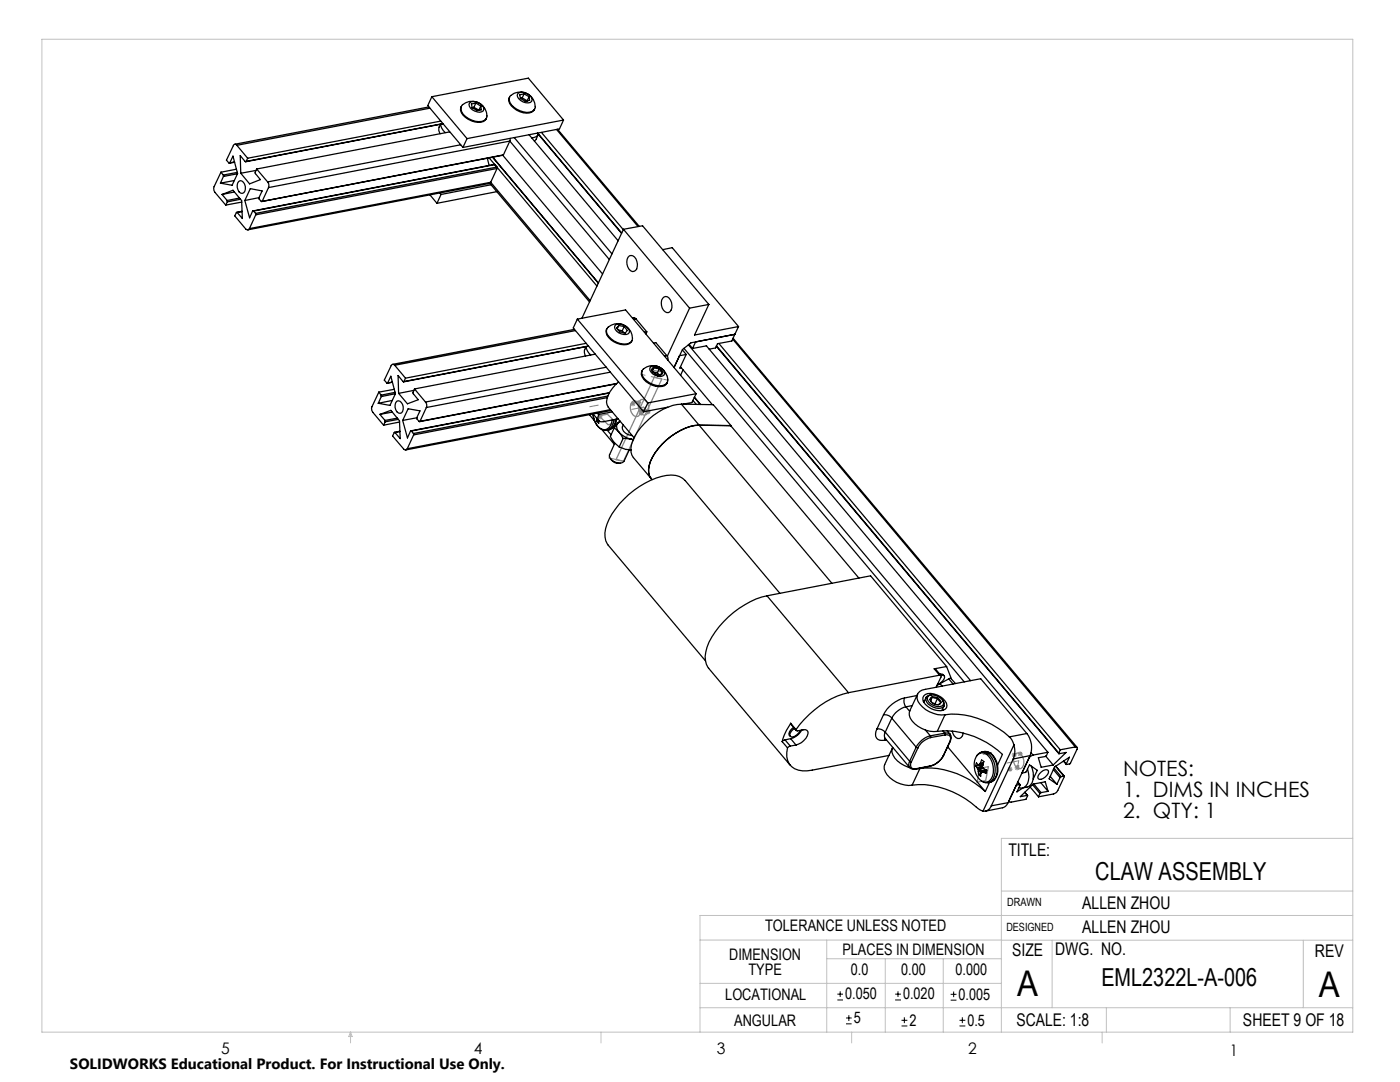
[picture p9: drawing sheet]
<svg xmlns="http://www.w3.org/2000/svg" width="279mm" height="216mm" viewBox="0 0 279 216" stroke-linecap="round" stroke-linejoin="round" font-family="sans-serif">
<g fill="none" stroke="#000" stroke-width=".2">
<path d="M167.1 199.5h1.1M167.1 198.4h1.1M167.7 197.8v1.1M178.6 199.5h1.2M178.6 198.4h1.2M179.2 197.8v1.1M189.7 199.6h1.2M189.7 198.4h1.2M190.3 197.8v1.2M168.8 204.3h1.2M168.8 203.1h1.2M169.4 202.6v1.1"/>
<path d="M179.9 204.7h1.2M179.9 203.6h1.2M180.5 203v1.2M191.5 204.7h1.2M191.5 203.6h1.2M192.1 203v1.2"/>
</g>
<g fill="none" stroke="#808080" stroke-width=".2">
<path d="M127.1 80l.7 .7M127.5 79.8v1.1M127.8 80l-.7 .7M119.2 83.2h1M119.4 82.8l.7 .7M119.7 82.7v1M120.1 82.8l-.7 .7M125.8 80.6h1M126 80.2l.7 .7M126.3 80.1v1M126.7 80.2l-.7 .7M127 80.3h1"/>
<path d="M127.5 82.4h.9M127.6 82.1l.7 .7M127.7 82h1M127.8 81.7l.8 .7M128 81.9v1M128.2 81.5v1M128.3 82.1l-.7 .7M128.6 81.7l-.8 .7M128.9 82.2h1M129 81.8l.7 .7M129.4 81.7v1M129.7 81.8l-.7 .7"/>
<path d="M195 153.6h1M195.2 153.3l.7 .7M195.5 153.1v1M195.9 153.3l-.7 .7M201.1 153.5h1M201.2 153.1l.7 .7M201.6 153v1M201.9 150.6h1M201.9 153.1l-.7 .7M202.1 150.3l.7 .7M202.4 150.1v1M202.5 153.2h1"/>
<path d="M202.6 152.9l.7 .7M202.8 150.3l-.7 .7M203 152.7v1M203.1 150.4h1M203.2 150.1l.7 .7M203.3 152.9l-.7 .7M203.6 149.9v1M203.9 150.1l-.7 .7"/>
</g>
<path d="M127.8 79.8h.1a1.29 1.29 0 0 1 1.5 1.3l.1 .5a.89 .89 0 0 1-.4 1 .89 .89 0 0 1-1.1-.1 2.03 2.03 0 0 1-.2-2.7zM130.5 73.3l1.1 .3 .6 .7-.4 .5-1.1-.2-.6-.8zM130.6 75.3l1.5 .3-7.7 16.4-1.5-.3zM119.5 83l1.7-.3 1.8 1.7-1.6 .3zM126.2 80.2a.98 .98 0 0 1 1.5 .8 1.46 1.46 0 0 1-.7 2.1 1.85 1.85 0 0 1-.8-2.9zM128.9 82l.4-.1 .1 .3zM195.6 153.3l1.7-.3-.6 2.8-1.7 .3zM202.6 150.5a1.04 1.04 0 0 1 1.1-.1 1.04 1.04 0 0 1 .5 1 1.34 1.34 0 0 1-.8 2 2 2 0 0 1-.8-2.9zM202.9 152.9l.4-.1-.3 .4z" fill="none" stroke="#808080" stroke-width=".25"/>
<path d="M132.7 74.4l.4 .6 .2 .7" fill="none" stroke="#808080" stroke-width=".2" stroke-dasharray="15.2 1.3 1.3 1.3" stroke-linecap="butt"/>
<path d="M131.5 74.7h.2a.52 .52 0 0 0 .4-.5 .52 .52 0 0 0-.4-.5l-.6-.3a.55 .55 0 0 0-.8 .3 .55 .55 0 0 0 .4 .7l.8 .3" fill="none" stroke="#808080" stroke-width=".2" stroke-dasharray="15.2 1.3 1.3 1.3" stroke-dashoffset="14.6" stroke-linecap="butt"/>
<g fill="none" stroke="#c0c0c0" stroke-width=".2">
<path d="M8.4 7.8h261.6v198.2h-261.6zM199.8 177.8h70.2M270 167.3h-70.2v38.7M139.7 187.6h60.2M139.7 196.2h60.1M165 187.6v18.4M165 191.3h34.8M176.7 191.3v14.7M188.2 191.3v14.7M199.8 187.6h70.2M210 187.6v13.5M260.1 187.6v13.5"/>
<path d="M270 182.7h-130.3v23.3M70 206v2.1M70 206l.3 .8h-.7zM119.9 206v2.1M139.7 201.1h130.3M170 206v2.1M220 206v2.1M220.8 201.1v4.9M245.5 201.1v4.9"/>
</g>
<g fill="none" stroke="#808080" stroke-width=".2" stroke-dasharray="15.2 1.3 1.3 1.3">
<path d="M131.2 74l-.6 1.3M132.1 74.2l-1.9-.4M132.1 74.2l.6 .2M133.3 75.7l-.1 .1M117.7 81.2l1.7-.4M124.4 92l-2.9-.6M128.2 82l.8-.9M128.4 81.2l1 .9M128.4 81.2l-2.3 .5M129.1 82h.3M196.2 150.5l1.7-.3M202.9 153h.3"/>
<path d="M203.3 151.8l-.3 1.4M203.3 151.8l-2.3 .5"/>
</g>
<path d="M133.2 75.8l-5.2-1.1" fill="none" stroke="#808080" stroke-width=".2" stroke-dasharray="15.2 1.3 1.3 1.3" stroke-dashoffset="14.5"/>
<g fill="none" stroke="#000" stroke-width=".25">
<path d="M86.2 19.3l-.8 1.8 7 8.3M86.2 19.3l7 8.4M86.2 19.3l19.2-3.7 7.1 8.4M101.7 19.4a1.31 1.31 0 0 0 .3 1.7 4 4 0 0 0 4.2 1.3l.5-.7M101.8 19.2a2.95 2.95 0 0 1 3.3-.6 2.95 2.95 0 0 1 1.7 3 2.11 2.11 0 0 1-3 .5 2.74 2.74 0 0 1-2.2-2.6zM103.4 18.7a2 2 0 0 1 2.8 1.3 .92 .92 0 0 1-1.3 .5 2.08 2.08 0 0 1-1.7-1.5zM104.2 19.5l1 .6M104.2 19.5l-.3 .1M104.6 18.7l-.9 .2 .2 .7 .9 .6 .9-.2-.1-.7M104.6 18.7l1 .6M104.6 18.7l-.4 .8M105.6 19.3l-.4 .8"/>
<path d="M44.1 34.4l-1.4 2.9v.7l2.3 2.9M44.1 34.4l.5 .5M44.3 38.8l1 1.2M44.3 38.8l2.2-.8 1.7 2 .2 3.6-1.1-1.2M44.6 34.9v.3M44.6 35.2l-.6 1.3M45.9 32.5l.6-1.3 .9 3.4-1.1 2.4-2.3-.5M46.8 36l-2.8 .5M46.8 38.3l-2.5 .5M46.8 32.4l-1 .2M46.8 32.3l-.9 .2M47.2 33.8l-3.1 .6"/>
<path d="M47.3 29a.38 .38 0 0 0-.4-.2 .38 .38 0 0 0-.3 .3l-1.4 2.9 .5 .6 .2-.1M47.3 29l2.1 2.6M47.4 34.4l-2.8 .5M47.4 34.7l-2.8 .5M47.7 36.2l.2-.1a1.41 1.41 0 0 1 1.1 1.1 1.41 1.41 0 0 1-.7 1.4 1.52 1.52 0 0 1-.6-2.4zM47.8 39.5l-2.5 .5M48 39.8l-2.6 .5M49.1 32.2h-.2l-1-1.2 .1 3.6M49.4 31.6l-.3 .6M51.1 34l-3.1 .6M51.2 33.7l-.3 .8 1.1 1.3-2.2 .9-1.8-2.1M51.2 33.7l2.2 2.6"/>
<path d="M51.7 39.4v.3l.4 .5h.2M51.7 39.4l.6-1.3-2.3-.5-1.1 2.4M51.7 39.4l-2.8 .6M53.4 36.3a1.12 1.12 0 0 1 .2 1.1M53.6 37.4l-1.3 2.8M85.6 21.3l-38.8 7.5M85.8 38.9l1.4 1.7M85.8 21.6l-38.5 7.4M87.8 38.5l.2 .3M87.9 24.8a1.61 1.61 0 0 0-.1 1.9M87.9 24.2l-38.5 7.4M88 24.8a2.15 2.15 0 0 0 .9 1.7"/>
<path d="M88 38.8l-.8 1.8M88.4 24.7l-39.3 7.5M88.4 24.7l-39.4 7.6M89.7 26.3l-38.5 7.4M91.9 28.9l-38.5 7.4M92.1 21.2a1.31 1.31 0 0 0 .3 1.8 4.1 4.1 0 0 0 4.1 1.2l.6-.6M92.2 21a2.95 2.95 0 0 1 3.3-.5 2.95 2.95 0 0 1 1.7 2.9 2.14 2.14 0 0 1-3 .6 2.74 2.74 0 0 1-2.2-2.6zM93.2 27.7l-.8 1.7M93.7 20.5a1.96 1.96 0 0 1 2.9 1.3 .92 .92 0 0 1-1.3 .5 1.94 1.94 0 0 1-1.7-1.5zM94.6 21.4l-.4 .1M94.6 21.4l1 .6M95 20.6l1 .6"/>
<path d="M95 20.6l-.9 .1 .1 .8M95 20.6l-.4 .8M95.6 22h.1M96 21.2l.1 .7-.9 .1-1-.5M96 21.2l-.4 .8M97.3 31.6l.3 1.4M97.6 31.5l21.5 25.6M97.8 36.6l19.9 23.7M97.9 36.4l-.3 .2-48.1 9.3M97.9 36.4l-48.1 9.2M97.9 36.4l19.9 23.6M98 36.9l-10 1.9"/>
<path d="M98.3 31.4l21.1 25.1M98.4 31.4l21 25M98.8 32.8l-48.3 9.3M98.8 32.8l-48.2 9.3M98.8 32.8l.4 .5M99.2 33.3v.3M99.2 33.3l-48.2 9.3M99.2 38.2l-12 2.4M99.2 33.6l-1.3 2.8M99.2 33.6l-48.2 9.3M100.3 31l20 23.7M100.5 30.9l-48.3 9.3"/>
<path d="M100.5 30.9l-48.2 9.3M101.7 28.2l-48.1 9.2M101.7 28.2l-1.2 2.7M101.7 28.2l19.9 23.6M101.8 27.6l-.1 .6M102.6 27.4l19.5 23.3M105.2 20.1h.1M105.6 26.9l17.8 21.1M106.1 27.5a1.47 1.47 0 0 0 1.3-.7l-.4 .9-.4 .5M107.2 26.6l16.8 20M107.3 26.6l16.8 19.9M108.1 26.4l16.3 19.4"/>
<path d="M111.1 25.8l16.2 19.4M111.3 25.8l16.3 19.4M112.5 24l-19.3 3.7M112.5 24l-.8 1.7-19.3 3.7M45.3 40l.1 .3M45.4 40.3l-.4 .6M47.3 42.4h-.1l-.4 .7 2.2 2.6a.4 .4 0 0 0 .4 .2 .4 .4 0 0 0 .4-.3M48.3 40.3l-3.3 .6M48.3 42.2l-1.1 .2M48.3 42.2l-1 .2M48.9 40l.9 3.5 .6-1.4h.2M50.6 42.1l.4 .5"/>
<path d="M51 42.6v.3M51 42.9l-1.2 2.7M124.4 45.8l13.2 15.7M124.4 45.8l-8.3 17.7M124.4 45.8l3.8-.8 13.3 15.7M125.3 51.3a.89 .89 0 0 1 1-.3 .89 .89 0 0 1 .6 .7 1.79 1.79 0 0 1-.4 2.5 1.59 1.59 0 0 1-1.4-2zM132.3 49.8l1.9-.4 13.2 15.8M132.5 59.3a1.36 1.36 0 0 1 1.6 1.6 1.16 1.16 0 0 1-1 1.5 1.98 1.98 0 0 1-.6-3.1zM75.6 78.2l-1.4 3v.7l2.4 2.9M75.6 78.2l.5 .6M76.1 78.8v.3M76.1 79.1l-.6 1.4"/>
<path d="M77.4 76.4l.6-1.3 .9 3.5M78.3 79.9l-2.8 .6M78.3 76.3l-1 .2M78.3 76.2l-.9 .2M78.7 77.7l-3.1 .5M78.8 72.9a.4 .4 0 0 0-.7 .1l-1.4 2.8 .5 .7 .2-.1M78.8 72.9l2.1 2.6M78.9 78.3l-2.8 .5M78.9 78.6l-1.1 2.3-2.3-.4M78.9 78.6l-2.8 .5M80.6 76.1h-.2l-1-1.2 .2 3.6M80.9 75.5l-.3 .6"/>
<path d="M82.6 77.9l-3 .6M82.7 77.6l-.3 .9 1.1 1.3-2.2 .8-1.7-2.1M82.7 77.6l2.2 2.6M114.7 65.7l-36.3 7M114.8 66l-36 6.9M115.2 63.7l-.8 1.7 14 16.8M115.2 63.7l14.1 16.7M115.2 63.7l9.6-1.9 14.1 16.8M116.9 69.2a1.61 1.61 0 0 0 0 1.8M117 68.5l-36.1 7M117 69.2a2.15 2.15 0 0 0 .9 1.6M117.4 69l-36.8 7.1"/>
<path d="M117.5 69.1l-37 7.1M118.8 70.7l-36.1 6.9M121 73.3l-36.1 6.9M121.1 65.6a1.67 1.67 0 0 0 .8 2.2 3.7 3.7 0 0 0 3.7 .8l.6-.7M121.2 79.3l-38.6 7.5M121.3 79l-38.8 7.5M121.4 65.3a2.93 2.93 0 0 1 3.2-.4 2.93 2.93 0 0 1 1.6 2.9 2.07 2.07 0 0 1-3 .6 2.94 2.94 0 0 1-2.2-2.6zM121.6 78.4l-39.5 7.6M121.6 78.4l-39.6 7.6M121.8 74.3l-36.7 7M122.9 64.8a2.12 2.12 0 0 1 2.7 1.2v.4a1.86 1.86 0 0 1-2.8-.6l-.1-.4zM123 76.6l-39.3 7.5"/>
<path d="M123.1 76.5l-39.3 7.6M123.4 65.8l.8 .2M123.4 76.2a6.2 6.2 0 0 0-2.4 4l.4 1 5.1 6.1M123.5 64.9l-.5 .6 .7 .7 1.1 .3 .4-.6-.6-.7M123.5 64.9l1.1 .3M123.5 64.9l-.3 .7M124.2 66l.3 .4M124.6 65.2l-.4 .8M126.3 63.5l.3-.1 .3 .2M126.9 63.6l2.2 2.6M126.9 63.6l-.5 .1M128.2 73.9a1.4 1.4 0 0 0 .3 1.8 4.1 4.1 0 0 0 4.1 1.3l.6-.7"/>
<path d="M128.3 73.7a2.97 2.97 0 0 1 3.3-.5 2.97 2.97 0 0 1 1.6 2.9 2.14 2.14 0 0 1-2.9 .6 2.74 2.74 0 0 1-2.2-2.6zM129.1 66.2l-.5 .1M129.1 66.2l-.2 .4M129.8 73.3a1.98 1.98 0 0 1 2.8 1.2 .98 .98 0 0 1-1.3 .6 1.53 1.53 0 0 1-1.5-1.8zM130.1 73.8a1.66 1.66 0 0 0 1.7 1M130.1 73.8l.2 .5M130.3 74.2l.9 .2M130.4 68.4h.5l2.2 2.5M130.5 73.3a.43 .43 0 0 0-.4 .5M130.5 73.3h.6l.5 .3M130.5 73.3l-.4 .5M130.5 73.3l.5 .2 .6 .1"/>
<path d="M130.5 73.3l-.3 .7M131.2 74.4l.4 .4M131.6 73.6l.5 .4 .1 .3M131.6 73.6l.3 .5 .3 .2M131.6 73.6l-.4 .8M131.6 74.8h.2M132.2 74.3a.43 .43 0 0 1-.4 .5M132.2 74.3l-.4 .5M133.1 70.9l.1 .3 .1 .7M133.1 70.9l-.5 .1M135.8 73.2l6.4 7.6M136.2 69.8l.7 .9"/>
<path d="M136.3 73.8l-.5 1.1M136.5 69.5l55.9 66.6M136.9 70.7l-1.2 2.7h.3M137.4 68.8l56.3 67M137.5 68.7l.7 .8M137.6 61.5l-4.4 9.6M138.3 79.9l.7 .8M138.6 79.2l1.2 1.5M138.6 79.3l1.1 1.4M138.8 68.2l-.6 1.3M138.9 78.6l-9.6 1.8M138.9 78.6l-.8 1.7-1.8 .3"/>
<path d="M141 69l68.1 81.1M141 69l-2.8 .5M141.5 60.7l-3.9 .8M141.5 60.7l-2.9 6.2 8.8-1.7M142.9 69.1l68.4 81.3M143 69l68.3 81.3M143.5 68.5l68.1 81.1M146.2 67.7l68.4 81.3M146.3 67.5l68.6 81.6M146.6 66.7l-8.7 1.7-1.7 1.3-1.7 3.6 1.1-2.3 1.3-.3M146.6 66.7l-.6 1.4-2.8 .5-.4 .8-1.3 .3M147.4 65.2l-.8 1.5"/>
<path d="M75.8 82.7l2.2-.8 1.7 2.1 .2 3.5-1.1-1.2M75.8 82.7l1 1.2M76.8 83.9l.1 .3M76.9 84.2l-.3 .6M78.3 82.2l-2.5 .5M78.8 86.3h-.1l-.3 .7 2.1 2.6a.41 .41 0 0 0 .4 .2 .41 .41 0 0 0 .4-.3M79.2 80.1a1.16 1.16 0 0 1 1.3 1.5l-.3 .8a1.14 1.14 0 0 1-1.4-1.6zM79.3 83.4l-2.5 .5M79.5 83.7l-2.6 .5M79.8 84.2l-3.2 .6M79.8 86l-1.1 .3M79.8 86.1l-1 .2"/>
<path d="M80.4 83.9l1.1-2.3 2.3 .4-.6 1.3v.3l.4 .5h.2M80.4 83.9l.9 3.5 .6-1.4h.2M82.1 86l.4 .5M82.5 86.5l.1 .3M82.6 86.8l-1.3 2.7M83.2 83.4l-2.8 .5M84.9 80.2a1.04 1.04 0 0 1 .2 1.1M85.1 81.3l-1.3 2.8M117.6 82.7l1 1.3M118.4 82.6v.2a3.4 3.4 0 0 0 2 3h.7M118.4 82.6a3.4 3.4 0 0 0 1.9 3.1 1.72 1.72 0 0 0 1.9-1.9M118.4 82.6l1.1 1.3"/>
<path d="M119.1 83.5v.5M119.2 82.4l.3 .4M119.3 82.4l.2 .3M119.5 83.9l-.4 .1M119.5 82.8a.86 .86 0 0 0-.1 1 .86 .86 0 0 0 1 .3l3-.5M119.5 82.7v.1M119.6 84l-.1 .5-.4-.5M120.1 85.7l2.5 3M120.6 84.1h.1M121.2 85.8l.8 .9M121.8 91.5a1.8 1.8 0 0 0 2 .9M121.8 81.7l-40.5 7.8"/>
<path d="M122 81.9l-41 7.9M122.2 82.2l-2.7 .5M122.5 83.7a2.11 2.11 0 0 1-1.4 2.1M122.6 85.4l-.8 1.7 .8 1.2 1 .9M122.6 85.4l.9 .9M122.7 88.4l-1.1 2.3a1.89 1.89 0 0 0 2.4 1.7l.5-.4 1.1-2.3M122.9 83.6a1.97 1.97 0 0 1-1.8 2.2M123 83.6a2.15 2.15 0 0 1-1.4 2.1M123.3 84.5a1.51 1.51 0 0 0 .2 1.8M123.3 84.5l-.7 .9M123.5 86.3a4.7 4.7 0 0 0 2.4 1.3M123.5 86.3l.9 1.2"/>
<path d="M123.6 89.2l1.3 .5 1.1 .1M123.7 84l-.4 .5M123.8 84.1l-.5 .4M124.4 87.5l1.5 .1M124.4 87.5l-.8 1.7M124.4 84.8a1.29 1.29 0 0 0 .9 1.9l.9 .2M125.9 87.6l.5 .1M125.9 87.6l.5 .2M129.3 80.4l-.9 1.8M129.9 95.5l.2 .2M133.3 81.2l-4.9 1M136 80.6a11.6 11.6 0 0 0-8.1 4.7 6.9 6.9 0 0 0-2 4.9l.5 1.1 3.5 4.2"/>
<path d="M136 80.6l30 35.8M136 80.6l6.3 .2 3.6 4.1M139.5 84.8a11.8 11.8 0 0 0-8.1 4.7 6.1 6.1 0 0 0-1.8 5.5l.3 .5M139.5 84.8a11.8 11.8 0 0 0-8.1 4.7 6.1 6.1 0 0 0-1.8 5.5l.5 .6M139.5 84.8l6.3 .1M139.5 84.8l6.4 .1M145.8 84.9l25.6 30.5M145.9 84.9h-.1M153.1 118.9a17.9 17.9 0 0 0-12 10.2 4.4 4.4 0 0 0 .3 4.2l16.3 19.4M153.1 118.9l16.2 19.3M153.1 118.9l20.6-4 15.2 18.1M155.6 118.4l-18.9-22.5a4.5 4.5 0 0 0-4.7-.8 17.2 17.2 0 0 0-10.9 9.5 4.2 4.2 0 0 0 .3 4.2l19.4 23.1"/>
<path d="M169.3 138.2a18.2 18.2 0 0 0-10.4 7.4M180.5 139.3a6.5 6.5 0 0 0-4.2 3.3M180.5 139.3a1.75 1.75 0 0 0 .3 1.7M183 138.8l-2.5 .5M183.1 138.5l-1.5 3.3a2.21 2.21 0 0 0 1 2.6 5.8 5.8 0 0 0 4.4 1.5M184.4 138.9a2.66 2.66 0 0 1 3.2 .1 2.2 2.2 0 0 1 1.3 2.2 2.4 2.4 0 0 1-3.1 .2 2.54 2.54 0 0 1-1.6-2.2zM184.5 139.8l-.2 .1M184.8 139.2l-.4 .9M185.2 139a2.09 2.09 0 0 1 3.1 1.5 1.48 1.48 0 0 1-2.1 .2 1.37 1.37 0 0 1-1-1.7zM185.6 139.6a1.54 1.54 0 0 0 1.7 1M185.6 139.6l.2 .4M185.9 138.7h-.2a.86 .86 0 0 0-.9 .4 .86 .86 0 0 0 .2 1 2.78 2.78 0 0 0 3.2 1 .94 .94 0 0 0-.1-1.4"/>
<path d="M186.1 139.1h.3l.7 .2M186.1 139.1a.42 .42 0 0 0-.5 .5M186.1 139.1l-.5 .5M186.1 139.1l1 .2M186.1 139.1l-.4 .7M186.4 133.5h.3l1.1 1.3M186.4 133.5l1.1 1.2M187.1 139.3l.5 .4 .1 .4M187.1 139.3l.6 .8M187.1 139.3l-.5 1.1M187.5 134.7a.25 .25 0 0 1 .3 .1 .25 .25 0 0 1 0 .3l-1 2M187.5 134.7l-18.2 3.5"/>
<path d="M187.6 134.5a.62 .62 0 0 1 .8 .3M187.6 136.4l-.6 .3M187.6 136.4l.4 .5M187.7 134.8l.5-.1 .3 .2a1.72 1.72 0 0 1-1.4 1.7M188.9 133l-2.5 .5M188.9 133l1 2.4M189.3 135.5l-1.7 .9M189.3 135.5l.9 1M189.8 135.4l-.5 .1M189.8 135.4l.9 1M156.1 148l1.1 1.2M156.7 147.6l-.6 .4"/>
<path d="M156.7 147.6l1 1.3M157.2 149.2a3.4 3.4 0 0 0 2.1 4.5l.8 .1 2-.1 15.3-3M157.7 148.9l-.5 .3M157.8 144.3a11.6 11.6 0 0 0-1.7 3.7M157.8 144.3l1.1 1.5M157.8 144.3l1.1 1.3M157.8 147.4l-1.1 .2M157.8 147.4l1.1 1.3M158.4 145.2a1.16 1.16 0 0 0-.7 1.7M158.6 145.4a1.49 1.49 0 0 0-.9 1.5 1.57 1.57 0 0 0 2-1.2M158.9 145.6v.2h.2a3.1 3.1 0 0 1 1.9-.1 1.19 1.19 0 0 1-.2 1.6 3.4 3.4 0 0 1-1.9 1.4M158.9 148.7l-1.2 .2"/>
<path d="M160 145.7a3.4 3.4 0 0 1-2.2 1.7M175 145.5a1.41 1.41 0 0 0-.1 1.7 1.41 1.41 0 0 0 1.7 .5M175 145.5a1.93 1.93 0 0 1 1.7 .6M176.3 142.6a1.83 1.83 0 0 1 1.7 .7M176.3 142.6l-1.3 2.9M176.6 147.3h.1M176.7 146.1a1.22 1.22 0 0 0 0 1.3l4.8 5.7M176.7 146.1l4.8 5.8M176.7 147.5l-.1 .2M176.9 147.6l-.3 .1M178 143.3l4.8 5.8M178 143.3l-1.3 2.8"/>
<path d="M178.1 149.2l-1.5 3.3a2.83 2.83 0 0 0 1.6 3.1 5.7 5.7 0 0 0 3.8 1.1M178.2 149.2a2.77 2.77 0 0 0 1.5 3.1l1.8 .9M180.8 141a4.5 4.5 0 0 0-2.8 2.3M180.8 141l.7 .9M181.5 153.1a1.06 1.06 0 0 0 1.2 .4M181.5 151.9l.4 .1M181.5 151.9a1.28 1.28 0 0 0 0 1.2M181.9 152a.85 .85 0 0 0-.1 1.1 .85 .85 0 0 0 1 .3M182 156.7a17.1 17.1 0 0 1 13.2 4.7l1 .5M182 140.8l-1.2 .2M182.8 153.4l-.1 .1M182.8 149.1l.4 .1"/>
<path d="M182.8 149.1l-1.3 2.8M183.2 149.2l-1.3 2.8M183.6 153.4a16.9 16.9 0 0 1 13 4.5M183.6 153.4l-1.6 3.3M183.6 153.4h-.5M184.7 145.7l1 1.1M185.6 152.9l-2.9 .6M185.7 146.8a4.5 4.5 0 0 0-2.9 2.3M185.7 146.8v.4M185.7 147.2a4 4 0 0 0-2.5 2M185.7 152.8l-.1 .1M185.7 152.8l-2.9 .6"/>
<path d="M186.2 140.3l.4 .1M186.6 140.4l.1 .1M187 145.9a16.7 16.7 0 0 1 13.1 4.6l-1 2.2M187.3 140.6h-.1M187.7 140.1a.42 .42 0 0 1-.4 .5M187.7 140.1l-.4 .5M188.1 141.5l.1 .2M188.2 145.8l.4 .5M188.2 150.8a4 4 0 0 1-2.5 2M188.3 150.7a4.3 4.3 0 0 1-2.7 2.2M188.3 150.7l-.1 .1M188.4 140.9l-.4 .9"/>
<path d="M188.6 146.3v.3M188.6 146.3h.6l.4 .2M188.6 146.3l-2.9 .5M188.6 146.6a.84 .84 0 0 1 1 .3 .84 .84 0 0 1-.1 1.1M188.6 142.6a5.8 5.8 0 0 1-5.4-2.7 1.61 1.61 0 0 1 1.5-2.4l11-2.1 9.2 11M188.6 142.6a16.7 16.7 0 0 1 12.8 4.4M188.6 146.6l-2.9 .6M188.6 142.6l-1.6 3.3M189 145.8l.6 .7M189.1 149l7.5 8.9M189.5 148l-1.3 2.8M189.6 146.5h.1"/>
<path d="M189.7 146.6a1.36 1.36 0 0 1 0 1.3M189.7 147.9l-.2 .1M189.7 147.9l-1.4 2.8M190 145.9a1.57 1.57 0 0 0 1.5 1.5 1.3 1.3 0 0 0 .7-1.1M194.7 152.9l.4 .3M195.1 153.2l.1 .3M195.1 153.2h.1M195.1 150.6a1.4 1.4 0 0 1 2.2 .4 3.8 3.8 0 0 1 .1 4.9 1.66 1.66 0 0 1-2.2-.8 3.8 3.8 0 0 1-.1-4.5zM195.2 152.6h.2M195.2 152.6h.1M195.2 152.6l-.3-.4-.2 .7M195.2 153.5v.1"/>
<path d="M195.2 153.6l.1 .3M195.3 153.9v.7M195.3 153.9h.1M195.4 152.6h.1M195.4 152.6l.7-.1-.7 .1M195.6 152.4l-.2 .2M195.6 152.3l.1-.1a.35 .35 0 0 1 .2-.5 .35 .35 0 0 1 .5 .3 .35 .35 0 0 1-.2 .4l-.1 .3M195.6 152.3v.1M195.6 152.3h.6l-.6 .1M195.8 154.3l-.5 .3M195.9 154l-.2 .2v.7l-.4-.3M195.9 154h.1"/>
<path d="M195.9 154h.2M196 150l-.4 .2-.7 .6M196 150a2.4 2.4 0 0 1 2.3 2 3.9 3.9 0 0 1-.4 3.8l-.6 .3M196.1 156a1.28 1.28 0 0 0 1.2 .1M196.1 152.7l.1 .6 .7 .4M196.1 152.7h.1M196.1 152.7l-1.4 .2M196.1 153l-1 .2M196.1 152.9l-1 .3M196.1 154h.1M196.1 154l.8-.2-.8 .2M196.2 153.3l-1 .2"/>
<path d="M196.3 153.3l-1.1 .3M196.4 150a2.45 2.45 0 0 1 2.5 1.9 3.4 3.4 0 0 1-.8 4l-.4 .2M196.4 150a2.4 2.4 0 0 1 2.3 1.9 3.4 3.4 0 0 1-.9 4.1l-.1 .1M196.4 150h-.4M196.7 153.7h.1M196.7 153.6v.1M196.7 153.7l-1.4 .2M196.9 153.7l-.1 .3a.22 .22 0 0 1 0 .3 .22 .22 0 0 1-.3-.1l-.4-.2M196.9 153.7l-1 .3M197.5 156.1l-.9 1.8M197.7 156.1l-.5 .1 .1-.1M201.4 159.8l.1 .2"/>
<path d="M201.4 147l.6 .7 .4 .9M202.2 151.4l-4.4 9.4M202.4 148.6a4.1 4.1 0 0 1-.2 2.8M202.4 148.6l-6.2 13.3M203.1 156.1l.4 .5M203.1 156l.5 .6M203.5 156.6l-.7 .1-1.3 2.9a.32 .32 0 0 0 0 .3 .32 .32 0 0 0 .3 .2l3-.6 .3-.7-.1-.1M203.5 156.6l.1 .1-.6 1.3 1.1-.8M204.5 158.1l.5 .6M204.5 158.1l.6 .6M204.9 146.4a4.4 4.4 0 0 1 .7 4.4M204.9 146.4l-3.5 .6"/>
<path d="M205.1 153.5a3.2 3.2 0 0 1-.7 3.6l-.5 .2-.6-.1M205.6 150.8l-3.4 .6M205.6 150.8l-4.4 9.4M205.6 157.1l1.7 1.9M205.8 150.2l.4 .5M205.8 152.9a3.8 3.8 0 0 1-.1 3.7l-.4 .4-1.3 .2M206.1 156.6l1.4 1.7M206.2 150.7l-.8 .6-1.5 3 .9-.2 .7-1.5 1.5 1.1-.8 1.7M206.3 156.5l1.5 1.7M207.5 158.3l-.2 .7M207.7 156.2l1.5 1.7M207.8 158.2l-.3 .1"/>
<path d="M207.8 154a1.06 1.06 0 0 1 1.4-.3 1.72 1.72 0 0 1-1.8 1.8l-.2-.1a1.23 1.23 0 0 1 .6-1.4zM208.7 150.9l1.5 1.7M209.1 150.1l-.4 .8-1.5 .3 .6 1.9 2.4-.5M209.1 150.1l-2.9 .6M209.2 157.9l-.6-1.9-2.4 .5-2.6 2.5 1.4-.3M209.2 157.9l-1.4 .3M209.6 154.9l1.3 1.6M210.2 153.6l1.4 1.6M210.4 153.3l1.4 1.7M211.3 150.3v.1l1.5-.3-2.6 2.5M211.6 155.2l-.7 1.3M211.6 149.6l-.3 .7"/>
<path d="M211.8 155l-.2 .2M212.2 151.9l.6 .6M212.3 154.9l.1 .1-1.3 2.7-.4 .5-.5 .2-2.9 .6M212.3 154.9l-1.6-2 1.7 2M212.3 154.9l-.5 .1M212.3 151.8l.5 .6M212.8 152.4l.6-1.3-2.9 1.9-1.1 2.4 1.5 1.1M214.6 149a.3 .3 0 0 1 .3 .1 .3 .3 0 0 1 0 .4l-1.3 2.9-.7 .1-.1-.1M214.6 149l-3 .6M197.8 160.8a1.61 1.61 0 0 1-1.6 1.1M201.2 160.2a1.56 1.56 0 0 1-1.1 1l-3.4 .7M201.2 160.2l-3.4 .6"/>
</g>
<g font-size="7.1">
<text x="203" y="198.7">A</text>
<text x="263.2" y="198.9">A</text>
</g>
<g font-size="4.9">
<text x="218.6" y="175.7">CLAW ASSEMBLY</text>
<text x="219.8" y="196.7">EML2322L-A-006</text>
</g>
<g font-size="4.2">
<text x="224.2" y="154.8">NOTES:</text>
<text x="224.2" y="158.9">1. DIMS IN INCHES</text>
<text x="224.2" y="163.1">2. QTY: 1</text>
</g>
<g font-size="3.5">
<text x="201.2" y="170.7">TITLE:</text>
<text x="216" y="181.4">ALLEN ZHOU</text>
<text x="202" y="190.7">SIZE</text>
<text x="210.6" y="190.6">DWG. NO.</text>
<text x="216" y="186.2">ALLEN ZHOU</text>
<text x="262.4" y="190.9">REV</text>
<text x="202.9" y="204.6">SCALE: 1:8</text>
<text x="248.1" y="204.6">SHEET 9 OF 18</text>
</g>
<g font-size="3.2">
<text x="152.7" y="185.7">TOLERANCE UNLESS NOTED</text>
<text x="145.5" y="191.5">DIMENSION</text>
<text x="168.1" y="190.5">PLACES IN DIMENSION</text>
<text x="149.4" y="194.6">TYPE</text>
<text x="169.8" y="194.6">0.0</text>
<text x="179.8" y="194.6">0.00</text>
<text x="190.7" y="194.6">0.000</text>
<text x="144.7" y="199.6">LOCATIONAL</text>
<text x="168.7" y="199.4">0.050</text>
<text x="180.2" y="199.4">0.020</text>
<text x="191.3" y="199.5">0.005</text>
<text x="146.5" y="204.6">ANGULAR</text>
<text x="170.4" y="204.2">5</text>
<text x="181.5" y="204.6">2</text>
<text x="193.1" y="204.6">0.5</text>
<text x="44.2" y="210.4">5</text>
<text x="94.6" y="210.3">4</text>
<text x="143.1" y="210.4">3</text>
<text x="193.2" y="210.3">2</text>
<text x="245.4" y="210.6">1</text>
</g>
<text font-size="3" x="14" y="213.3">SOLIDWORKS Educational Product. For Instructional Use Only.</text>
<g font-size="2.3">
<text x="200.8" y="185.7">DESIGNED</text>
<text x="201" y="180.9">DRAWN</text>
</g>
</svg>
